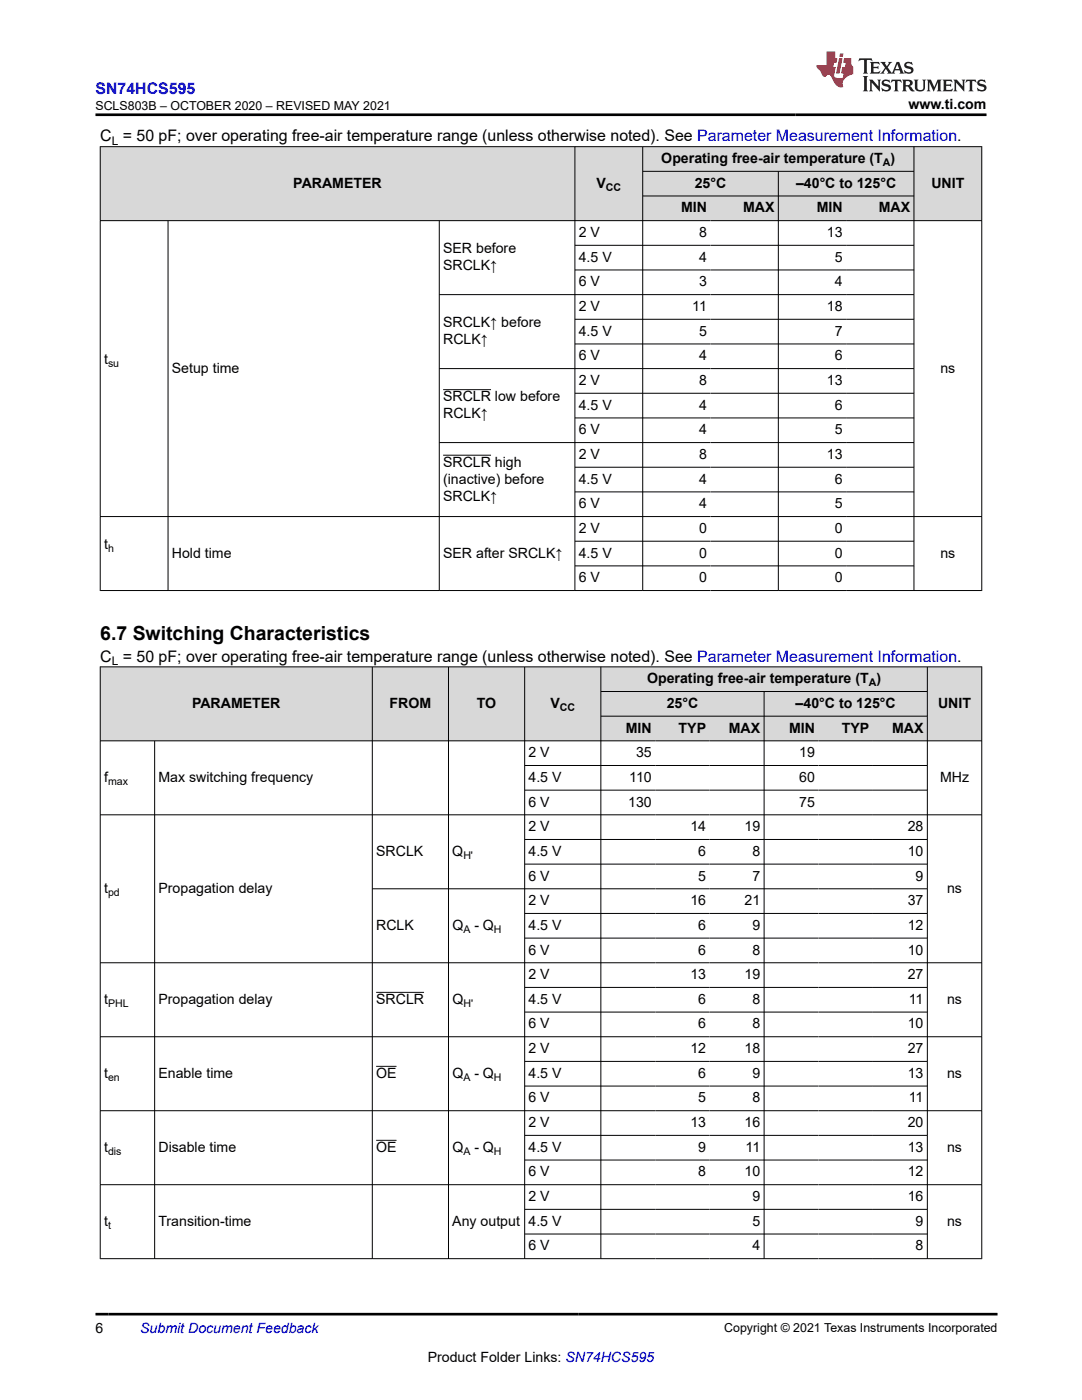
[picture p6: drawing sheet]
<svg xmlns="http://www.w3.org/2000/svg" width="216mm" height="279mm" viewBox="0 0 216 279" stroke-linecap="round" stroke-linejoin="round" font-family="sans-serif">
<g fill="#d8d8d8">
<path d="M20 29.3h175.9v4.9h-175.9z" fill-rule="evenodd"/>
<path d="M20.1 29.3h94.6v14.7h-94.6z" fill-rule="evenodd"/>
<path d="M114.8 29.3h13.4v14.7h-13.4z" fill-rule="evenodd"/>
<path d="M128.3 29.3h54v4.8h-54z" fill-rule="evenodd"/>
<path d="M182.4 29.3h13.4v14.7h-13.4z" fill-rule="evenodd"/>
<path d="M128.3 34.3h26.9v4.8h-26.9z" fill-rule="evenodd"/>
<path d="M155.4 34.3h26.9v4.8h-26.9z" fill-rule="evenodd"/>
<path d="M128.3 39.2h13.5v4.8h-13.5z" fill-rule="evenodd"/>
<path d="M141.8 39.2h13.4v4.8h-13.4z" fill-rule="evenodd"/>
<path d="M155.4 39.2h13.4v4.8h-13.4z" fill-rule="evenodd"/>
<path d="M168.8 39.2h13.5v4.8h-13.5z" fill-rule="evenodd"/>
</g>
<g fill="none" stroke="#000" stroke-width=".2">
<path d="M19.9 29.3h176.1M20 29.2v88.7M114.7 29.2v88.7M128.2 29.2v88.7M128.2 34.2h54.2M128.2 39.1h54.2M155.3 34.2v83.7M182.4 29.2v88.7M195.9 29.2v88.7M19.9 44h176.1M33.5 44v73.9M87.7 44v73.9"/>
<path d="M87.7 58.8h94.7M114.7 49h67.7M114.7 53.9h67.7M87.7 73.6h94.7M88.4 77.8h9.6M114.7 63.7h67.7M114.7 68.6h67.7M114.7 78.5h67.7M88.4 90.8h9.6M114.7 83.4h67.7M114.7 93.2h67.7M114.7 98.2h67.7"/>
<path d="M182.4 88.3h-94.7M19.9 103.1h176.1M19.9 117.9h176.1M114.7 108h67.7M114.7 112.9h67.7"/>
</g>
<g fill="#d8d8d8">
<path d="M20 133.1h175.9v4.9h-175.9z" fill-rule="evenodd"/>
<path d="M20.1 133.1h54.1v14.7h-54.1z" fill-rule="evenodd"/>
<path d="M74.4 133.1h15v14.7h-15z" fill-rule="evenodd"/>
<path d="M89.6 133.1h15v14.7h-15z" fill-rule="evenodd"/>
<path d="M104.8 133.1h15v14.7h-15z" fill-rule="evenodd"/>
<path d="M120 133.1h65v4.8h-65z" fill-rule="evenodd"/>
<path d="M185.1 133.1h10.7v14.7h-10.7z" fill-rule="evenodd"/>
<path d="M120 138.1h32.4v4.8h-32.4z" fill-rule="evenodd"/>
<path d="M152.5 138.1h32.5v4.8h-32.5z" fill-rule="evenodd"/>
<path d="M120 143h10.8v4.8h-10.8z" fill-rule="evenodd"/>
<path d="M130.8 143h10.8v4.8h-10.8z" fill-rule="evenodd"/>
<path d="M141.6 143h10.8v4.8h-10.8z" fill-rule="evenodd"/>
<path d="M152.5 143h10.8v4.8h-10.8z" fill-rule="evenodd"/>
<path d="M163.3 143h10.9v4.8h-10.9z" fill-rule="evenodd"/>
<path d="M174.2 143h10.8v4.8h-10.8z" fill-rule="evenodd"/>
</g>
<g fill="none" stroke="#000" stroke-width=".2">
<path d="M19.9 133.1h176.1M20 133v118.3M74.3 133v118.3M89.5 133v118.3M104.7 133v118.3M119.9 133v118.3M119.9 138h65.2M152.5 138v113.3M185 133v118.3M195.9 133v118.3M19.9 147.8h176.1M30.9 147.8v103.5"/>
<path d="M104.7 152.8h80.4M104.7 157.7h80.4M119.9 142.9h65.2M19.9 162.6h176.1M74.3 177.4h110.8M104.7 167.5h80.4M104.7 172.5h80.4M19.9 192.1h176.1M75.1 198h9.5M104.7 182.3h80.4M104.7 187.2h80.4M104.7 197.1h80.4"/>
<path d="M19.9 206.9h176.1M75.1 212.8h4M104.7 202h80.4M104.7 211.8h80.4M104.7 216.7h80.4M19.9 221.7h176.1M19.9 236.4h176.1M75.1 227.6h4M104.7 226.6h80.4M104.7 231.5h80.4M19.9 251.2h176.1M104.7 241.4h80.4"/>
<path d="M104.7 246.3h80.4"/>
</g>
<path d="M171.5 11.6l-.2 .6 .5-.2h.6v.1v2.2l-.2 .4h1l-.2-.4v-2.2v-.1h.5l.6 .2-.2-.6zM173.6 12.4l.2 .3v1.6l-.2 .4h1.9l.1-.6a1.08 1.08 0 0 1-1.3 .2v-.7h.6l.4 .2v-.7l-.4 .2h-.6v-.5l.2-.2a1 1 0 0 1 1 .3l-.1-.5zM175.7 12.4l.9 1.1-1 1.2h.9l-.2-.2 .5-.8 .4 .8-.2 .2h1.6l-.2-.2 .2-.5h.9l.1 .5-.1 .2h.9l-.2-.4-.8-1.9h-.5l-.9 2.1-.9-1.1 .9-1h-.8l.2 .2-.4 .6-.4-.6 .2-.2zM179 12.8l.4 1h-.7zM180.7 12.5a.65 .65 0 0 0-.2 .7 .65 .65 0 0 0 .6 .5l.6 .1 .1 .3a.79 .79 0 0 1-.7 .4 .79 .79 0 0 1-.7-.5l.1 .7 .2-.1a.93 .93 0 0 0 1.1 0 .93 .93 0 0 0 .4-.9 1.46 1.46 0 0 0-1.2-.6l-.1-.3a1.09 1.09 0 0 1 1.2 .2l-.2-.6-.1 .1-.5-.2zM172.2 15.2l.2 .4v2.2l-.2 .4h1l-.2-.4v-2.2l.2-.4zM173.4 15.9l.2 .4v1.5l-.2 .4h.8l-.3-.4 .1-1.3 1.6 1.8v-2l.2-.4h-.7l.1 .2 .1 1.1-1.2-1.3zM176.2 16a.65 .65 0 0 0-.2 .8 .65 .65 0 0 0 .6 .4l.6 .2 .1 .2a.79 .79 0 0 1-.7 .4 .79 .79 0 0 1-.7-.5l.1 .7 .2-.1a.93 .93 0 0 0 1.1 .1 .93 .93 0 0 0 .4-1 1.46 1.46 0 0 0-1.2-.5l-.1-.4a1.09 1.09 0 0 1 1.2 .2l-.1-.6-.2 .1-.5-.1zM177.9 15.9l-.1 .6a.63 .63 0 0 1 .8-.3v1.6l-.3 .4h1l-.2-.4v-1.6a.66 .66 0 0 1 .8 .3l-.1-.6zM180 15.9l.2 .4v1.5l-.2 .4h1l-.2-.2-.1-.7h.5l.1 .2a.79 .79 0 0 0 1.2 .6l-1-.9a.61 .61 0 0 0 .6-.6 .61 .61 0 0 0-.5-.7zM180.8 16.2h.1a.47 .47 0 0 1 .5 .1 .47 .47 0 0 1 .1 .5l-.1 .1-.7 .1zM182.3 15.9l.2 .2a2.27 2.27 0 0 0 .4 2 1.04 1.04 0 0 0 1.7-.7v-1.3l.2-.2h-.8l.2 .4v1.1a.6 .6 0 0 1-.6 .6 .6 .6 0 0 1-.6-.6v-1.1l.3-.4zM184.9 15.9l.2 .4v1.5l-.2 .4h.8l-.3-.4v-1.4l.9 1.9 .9-1.9v1.4l-.3 .4h1l-.2-.4v-1.5l.2-.4h-.8l-.7 1.5-.6-1.5zM188.1 15.9l.2 .4v1.5l-.2 .4h1.9l.1-.6a1.09 1.09 0 0 1-1.3 .2v-.7h.6l.4 .2v-.6l-.4 .2h-.6v-.6l.2-.1a1.01 1.01 0 0 1 1 .3l-.1-.6zM190.2 15.9l.3 .4v1.5l-.3 .4h.8l-.2-.4v-1.3l1.6 1.8v-2l.2-.4h-.7l.2 .2v1.1l-1.2-1.3zM192.8 15.9l-.1 .6a.63 .63 0 0 1 .8-.3v1.6l-.3 .4h1l-.2-.4v-1.6a.66 .66 0 0 1 .8 .3l-.1-.6zM195.2 16a.65 .65 0 0 0-.2 .8 .65 .65 0 0 0 .6 .4l.6 .2 .2 .2a.79 .79 0 0 1-.7 .4 .79 .79 0 0 1-.7-.5l.1 .7 .2-.1a.93 .93 0 0 0 1 .1 .93 .93 0 0 0 .5-1 1.46 1.46 0 0 0-1.3-.5v-.4a1.09 1.09 0 0 1 1.2 .2l-.2-.6-.2 .1-.5-.1z" fill="#231f20"/>
<path d="M164.9 10.3v2.7h-2l.1 .4 .8 1a.95 .95 0 0 0 1 .9 .59 .59 0 0 1 .5-.4 .59 .59 0 0 1 .5 .3l.4 .8a1.59 1.59 0 0 0 2.1 1.4 1.61 1.61 0 0 1 1-2.3l1-.3-.1-1.5a1.59 1.59 0 0 1-.3-1.7h-1.5l-.2 .9h.6l-.2 .9h-.5l-.2 .9v.3l.4 .1-.1 .9h-.7a.73 .73 0 0 1-1-.7l.3-1.5h-.5l.1-.9h.5l.2-.9h-.5v-1.3zM167.4 11.6l-.6 3.1h.7l.6-3.1zM167.6 10.7l-.1 .6h.7l.1-.6z" fill="#ed1c24"/>
<path d="M19 22.9h177.8M19 262.3h180" fill="none" stroke="#000" stroke-width=".53"/>
<text font-size="3.9" x="20" y="127.7">6.7 Switching Characteristics</text>
<text font-size="3.2" fill="#00f" x="19.1" y="18.7">SN74HCS595</text>
<g font-size="3.2">
<text x="20" y="28.2">C = 50 pF; over operating free-air temperature range (unless otherwise noted). See Parameter Measurement Information.</text>
<text x="20" y="132">C = 50 pF; over operating free-air temperature range (unless otherwise noted). See Parameter Measurement Information.</text>
</g>
<g font-size="2.8">
<text x="181.3" y="21.8">www.ti.com</text>
<text x="132" y="32.5">Operating free-air temperature (T )</text>
<text x="58.5" y="37.5">PARAMETER</text>
<text x="119" y="37.5">V</text>
<text x="138.6" y="37.5">25°C</text>
<text x="158.8" y="37.5">–40°C to 125°C</text>
<text x="185.8" y="37.5">UNIT</text>
<text x="115.5" y="47.3">2 V</text>
<text x="135.9" y="42.4">MIN</text>
<text x="139.5" y="47.3">8</text>
<text x="148.3" y="42.4">MAX</text>
<text x="163" y="42.4">MIN</text>
<text x="165" y="47.3">13</text>
<text x="175.3" y="42.4">MAX</text>
<text x="88.4" y="50.5">SER before</text>
<text x="88.4" y="53.9">SRCLK↑</text>
<text x="115.5" y="52.2">4.5 V</text>
<text x="139.5" y="52.2">4</text>
<text x="166.6" y="52.2">5</text>
<text x="115.5" y="57.2">6 V</text>
<text x="139.5" y="57.2">3</text>
<text x="166.6" y="57.2">4</text>
<text x="88.4" y="65.3">SRCLK↑ before</text>
<text x="115.5" y="62.1">2 V</text>
<text x="138.1" y="62.1">11</text>
<text x="165" y="62.1">18</text>
<text x="88.4" y="68.7">RCLK↑</text>
<text x="115.5" y="67">4.5 V</text>
<text x="115.5" y="71.9">6 V</text>
<text x="139.5" y="67">5</text>
<text x="139.5" y="71.9">4</text>
<text x="166.6" y="67">7</text>
<text x="166.6" y="71.9">6</text>
<text x="20.8" y="72.7">t</text>
<text x="34.3" y="74.4">Setup time</text>
<text x="115.5" y="76.8">2 V</text>
<text x="139.5" y="76.8">8</text>
<text x="165" y="76.8">13</text>
<text x="187.6" y="74.4">ns</text>
<text x="88.4" y="80.1">SRCLR low before</text>
<text x="88.4" y="83.5">RCLK↑</text>
<text x="115.5" y="81.8">4.5 V</text>
<text x="139.5" y="81.8">4</text>
<text x="166.6" y="81.8">6</text>
<text x="115.5" y="86.7">6 V</text>
<text x="139.5" y="86.7">4</text>
<text x="166.6" y="86.7">5</text>
<text x="88.4" y="93.1">SRCLR high</text>
<text x="115.5" y="91.6">2 V</text>
<text x="139.5" y="91.6">8</text>
<text x="165" y="91.6">13</text>
<text x="88.4" y="96.5">(inactive) before</text>
<text x="88.4" y="99.9">SRCLK↑</text>
<text x="115.5" y="96.5">4.5 V</text>
<text x="115.5" y="101.4">6 V</text>
<text x="139.5" y="96.5">4</text>
<text x="139.5" y="101.4">4</text>
<text x="166.6" y="96.5">6</text>
<text x="166.6" y="101.4">5</text>
<text x="115.5" y="106.4">2 V</text>
<text x="139.5" y="106.4">0</text>
<text x="166.6" y="106.4">0</text>
<text x="20.8" y="109.6">t</text>
<text x="34.3" y="111.3">Hold time</text>
<text x="88.4" y="111.3">SER after SRCLK↑</text>
<text x="115.5" y="111.3">4.5 V</text>
<text x="139.5" y="111.3">0</text>
<text x="166.6" y="111.3">0</text>
<text x="187.6" y="111.3">ns</text>
<text x="115.5" y="116.2">6 V</text>
<text x="139.5" y="116.2">0</text>
<text x="166.6" y="116.2">0</text>
<text x="129.1" y="136.4">Operating free-air temperature (T )</text>
<text x="38.3" y="141.3">PARAMETER</text>
<text x="77.7" y="141.3">FROM</text>
<text x="95.2" y="141.3">TO</text>
<text x="109.8" y="141.3">V</text>
<text x="133" y="141.3">25°C</text>
<text x="158.8" y="141.3">–40°C to 125°C</text>
<text x="187.2" y="141.3">UNIT</text>
<text x="124.9" y="146.2">MIN</text>
<text x="135.4" y="146.2">TYP</text>
<text x="145.4" y="146.2">MAX</text>
<text x="157.4" y="146.2">MIN</text>
<text x="168" y="146.2">TYP</text>
<text x="178" y="146.2">MAX</text>
<text x="105.5" y="151.1">2 V</text>
<text x="126.9" y="151.1">35</text>
<text x="159.5" y="151.1">19</text>
<text x="20.8" y="156">f</text>
<text x="31.6" y="156">Max switching frequency</text>
<text x="105.5" y="156">4.5 V</text>
<text x="105.5" y="161">6 V</text>
<text x="125.3" y="161">130</text>
<text x="125.5" y="156">110</text>
<text x="159.5" y="156">60</text>
<text x="159.5" y="161">75</text>
<text x="187.6" y="156">MHz</text>
<text x="105.5" y="165.9">2 V</text>
<text x="137.8" y="165.9">14</text>
<text x="148.6" y="165.9">19</text>
<text x="181.1" y="165.9">28</text>
<text x="75.1" y="170.8">SRCLK</text>
<text x="90.3" y="170.8">Q</text>
<text x="105.5" y="170.8">4.5 V</text>
<text x="139.3" y="170.8">6</text>
<text x="150.1" y="170.8">8</text>
<text x="181.1" y="170.8">10</text>
<text x="20.8" y="178.2">t</text>
<text x="31.6" y="178.2">Propagation delay</text>
<text x="105.5" y="175.7">6 V</text>
<text x="139.3" y="175.7">5</text>
<text x="150.1" y="175.7">7</text>
<text x="182.7" y="175.7">9</text>
<text x="189" y="178.2">ns</text>
<text x="75.1" y="185.6">RCLK</text>
<text x="90.3" y="185.6">Q</text>
<text x="94.6" y="185.6">- Q</text>
<text x="105.5" y="180.7">2 V</text>
<text x="105.5" y="185.6">4.5 V</text>
<text x="137.8" y="180.7">16</text>
<text x="139.3" y="185.6">6</text>
<text x="148.6" y="180.7">21</text>
<text x="150.1" y="185.6">9</text>
<text x="181.1" y="180.7">37</text>
<text x="181.1" y="185.6">12</text>
<text x="105.5" y="190.5">6 V</text>
<text x="139.3" y="190.5">6</text>
<text x="150.1" y="190.5">8</text>
<text x="181.1" y="190.5">10</text>
<text x="105.5" y="195.4">2 V</text>
<text x="137.8" y="195.4">13</text>
<text x="148.6" y="195.4">19</text>
<text x="181.1" y="195.4">27</text>
<text x="20.8" y="200.3">t</text>
<text x="31.6" y="200.3">Propagation delay</text>
<text x="75.1" y="200.3">SRCLR</text>
<text x="90.3" y="200.3">Q</text>
<text x="105.5" y="200.3">4.5 V</text>
<text x="139.3" y="200.3">6</text>
<text x="150.1" y="200.3">8</text>
<text x="181.3" y="200.3">11</text>
<text x="189" y="200.3">ns</text>
<text x="105.5" y="205.3">6 V</text>
<text x="139.3" y="205.3">6</text>
<text x="150.1" y="205.3">8</text>
<text x="181.1" y="205.3">10</text>
<text x="20.8" y="215.1">t</text>
<text x="31.6" y="215.1">Enable time</text>
<text x="75.1" y="215.1">OE</text>
<text x="90.3" y="215.1">Q</text>
<text x="94.7" y="215.1">- Q</text>
<text x="105.5" y="210.2">2 V</text>
<text x="105.5" y="215.1">4.5 V</text>
<text x="137.8" y="210.2">12</text>
<text x="139.3" y="215.1">6</text>
<text x="148.6" y="210.2">18</text>
<text x="150.1" y="215.1">9</text>
<text x="181.1" y="210.2">27</text>
<text x="181.1" y="215.1">13</text>
<text x="189" y="215.1">ns</text>
<text x="105.5" y="220">6 V</text>
<text x="139.3" y="220">5</text>
<text x="150.1" y="220">8</text>
<text x="181.3" y="220">11</text>
<text x="105.5" y="224.9">2 V</text>
<text x="137.8" y="224.9">13</text>
<text x="148.6" y="224.9">16</text>
<text x="181.1" y="224.9">20</text>
<text x="20.8" y="229.9">t</text>
<text x="31.6" y="229.9">Disable time</text>
<text x="75.1" y="229.9">OE</text>
<text x="90.3" y="229.9">Q</text>
<text x="94.7" y="229.9">- Q</text>
<text x="105.5" y="229.9">4.5 V</text>
<text x="139.3" y="229.9">9</text>
<text x="148.8" y="229.9">11</text>
<text x="181.1" y="229.9">13</text>
<text x="189" y="229.9">ns</text>
<text x="105.5" y="239.7">2 V</text>
<text x="105.5" y="234.8">6 V</text>
<text x="139.3" y="234.8">8</text>
<text x="148.6" y="234.8">10</text>
<text x="150.1" y="239.7">9</text>
<text x="181.1" y="234.8">12</text>
<text x="181.1" y="239.7">16</text>
<text x="20.8" y="244.6">t</text>
<text x="31.6" y="244.6">Transition-time</text>
<text x="90.3" y="244.6">Any output</text>
<text x="105.5" y="244.6">4.5 V</text>
<text x="150.1" y="244.6">5</text>
<text x="182.7" y="244.6">9</text>
<text x="189" y="244.6">ns</text>
<text x="105.5" y="249.5">6 V</text>
<text x="150.1" y="249.5">4</text>
<text x="182.7" y="249.5">8</text>
<text x="19" y="266.1">6</text>
<text x="85.4" y="271.7">Product Folder Links: SN74HCS595</text>
</g>
<text font-size="2.8" fill="#00f" x="28" y="266.1">Submit Document Feedback</text>
<g font-size="2.5">
<text x="19.1" y="21.9">SCLS803B – OCTOBER 2020 – REVISED MAY 2021</text>
<text x="144.5" y="265.8">Copyright © 2021 Texas Instruments Incorporated</text>
</g>
<g font-size="2.4">
<text x="22.3" y="28.9">L</text>
<text x="22.3" y="132.7">L</text>
</g>
<g font-size="2.1">
<text x="176.2" y="33.1">A</text>
<text x="120.9" y="38">CC</text>
<text x="21.6" y="73.2">su</text>
<text x="21.6" y="110.2">h</text>
<text x="173.3" y="136.9">A</text>
<text x="111.7" y="141.8">CC</text>
<text x="21.6" y="156.6">max</text>
<text x="92.5" y="171.4">H'</text>
<text x="21.6" y="178.8">pd</text>
<text x="92.5" y="186.1">A</text>
<text x="98.6" y="186.1">H</text>
<text x="21.6" y="200.9">PHL</text>
<text x="92.5" y="200.9">H'</text>
<text x="21.6" y="215.7">en</text>
<text x="92.5" y="215.7">A</text>
<text x="98.6" y="215.7">H</text>
<text x="21.6" y="230.4">dis</text>
<text x="92.5" y="230.4">A</text>
<text x="98.6" y="230.4">H</text>
<text x="21.6" y="245.2">t</text>
</g>
</svg>
